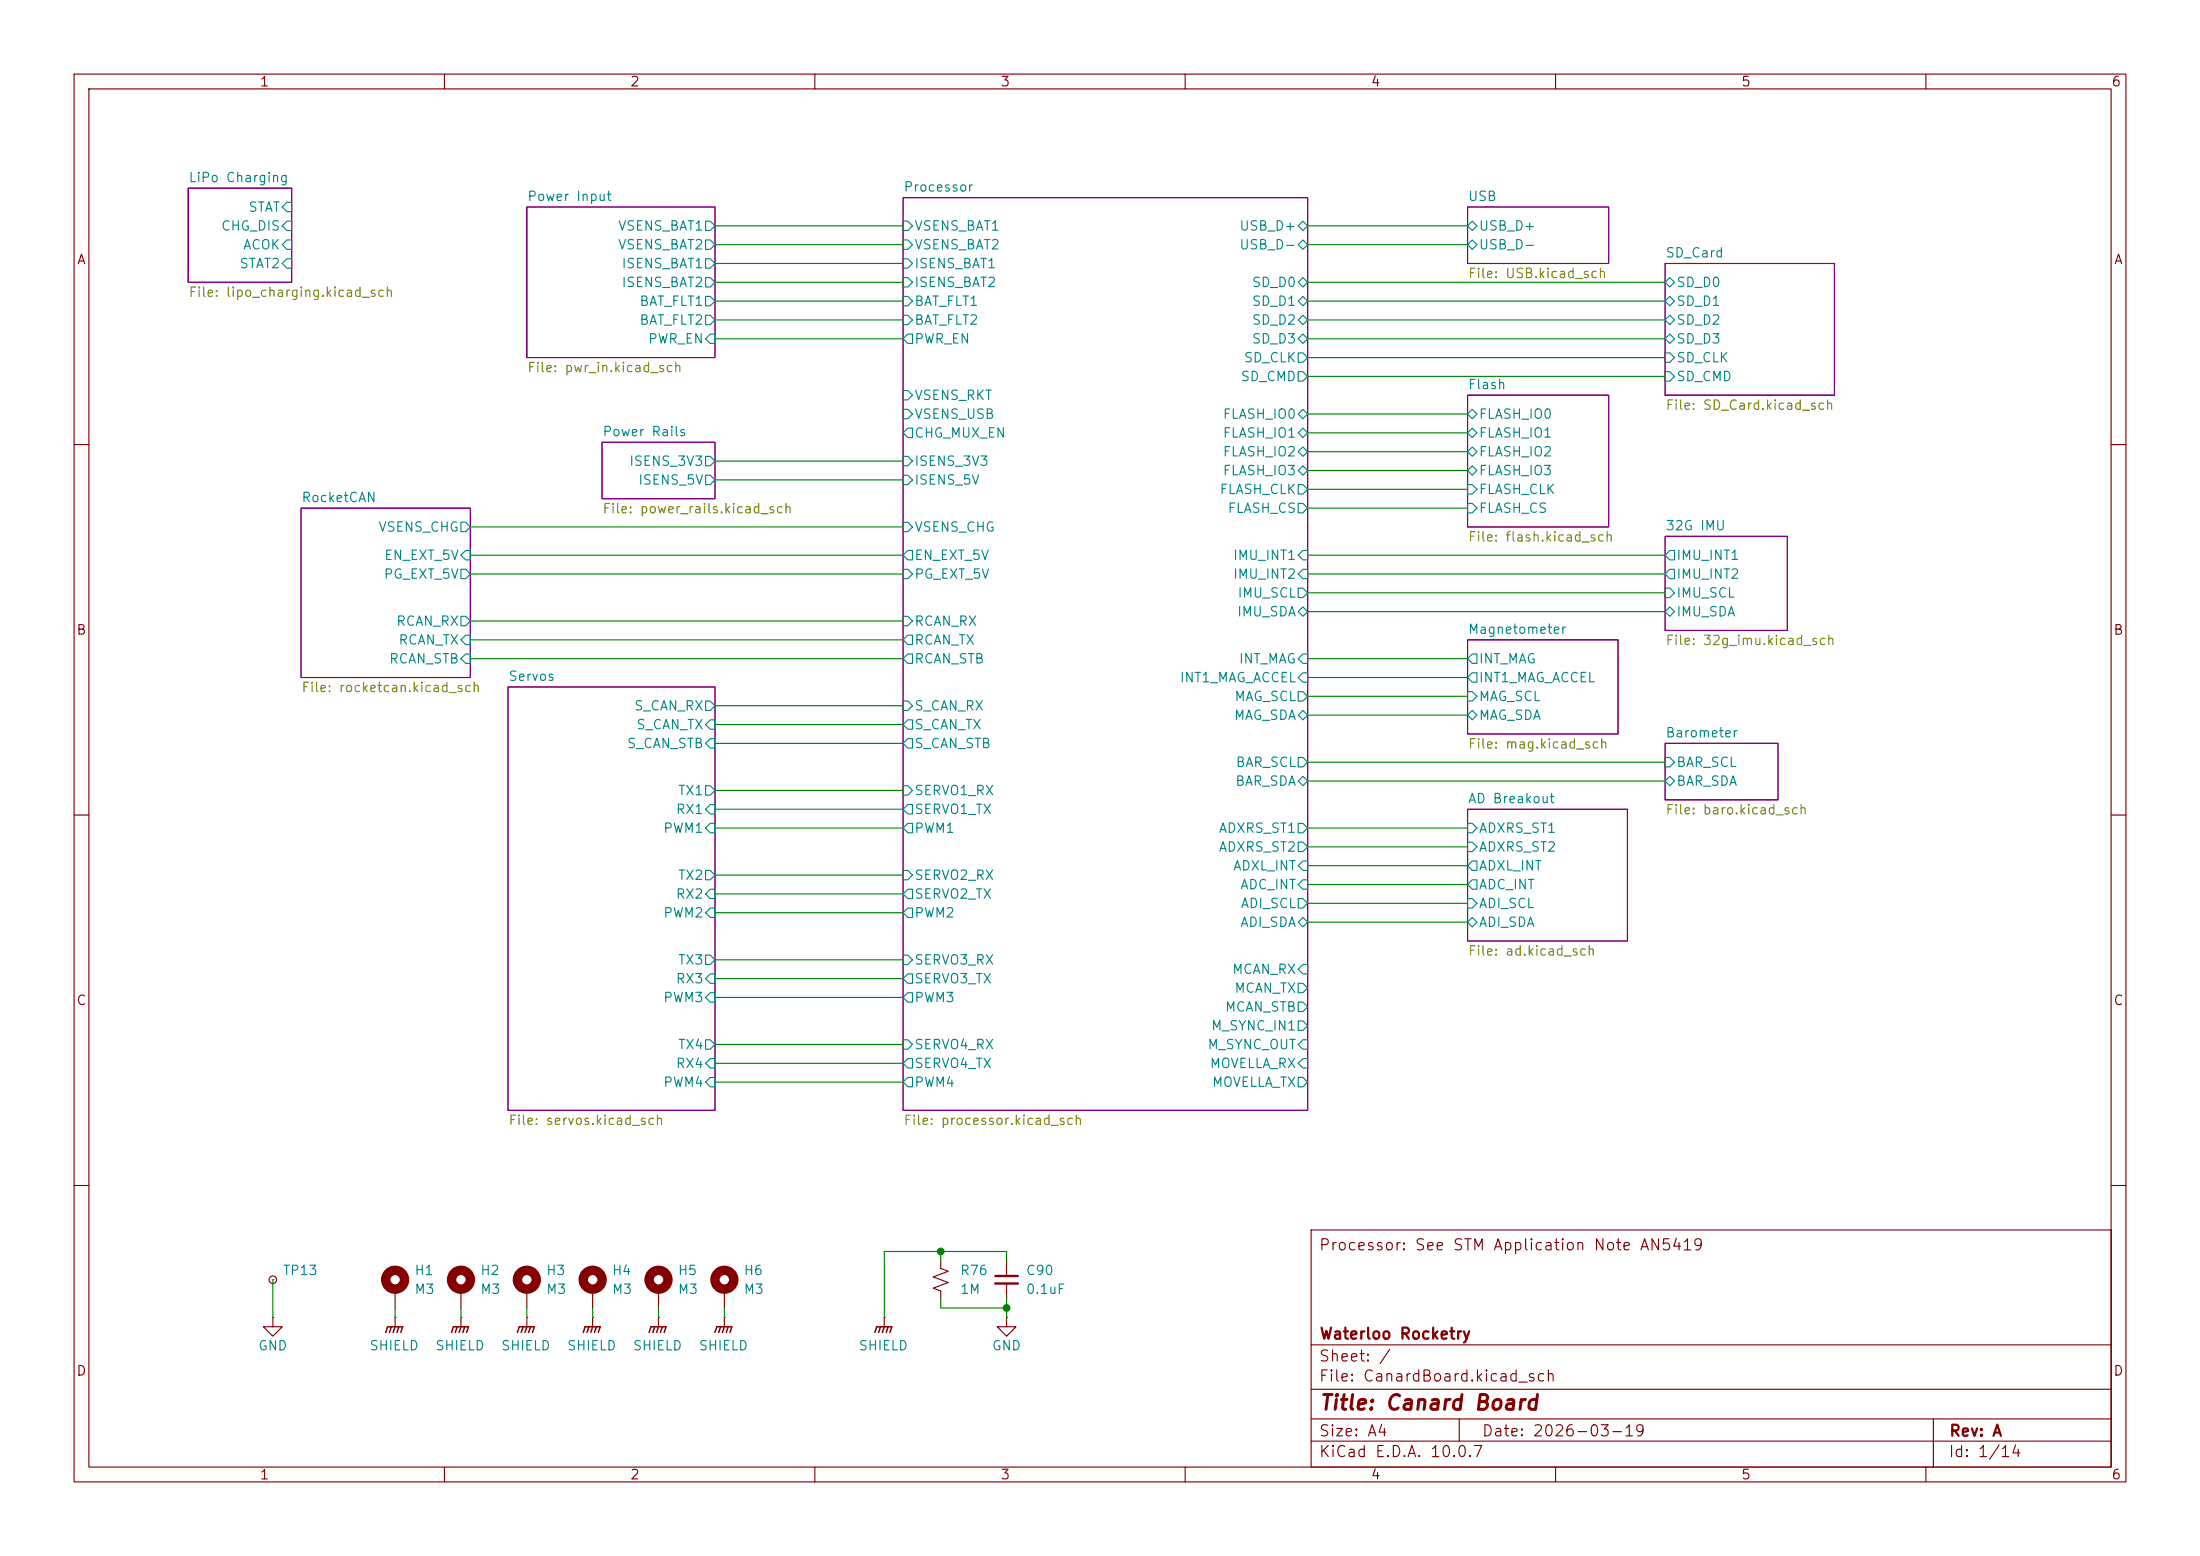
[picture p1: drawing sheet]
<svg xmlns="http://www.w3.org/2000/svg" width="297mm" height="210mm" viewBox="0 0 297 210" stroke-linecap="round" stroke-linejoin="round" font-family="sans-serif">
<g fill="none" stroke="#840000" stroke-width=".15">
<path d="M10 10h277v190h-277zM12 12h273v186h-273zM60 10v2M110 10v2M160 10v2M210 10v2M260 10v2M10 60h2M285 60h2M10 110h2M285 110h2M10 160h2"/>
<path d="M36.8 177.8v1.3h1.3l-1.3 1.2-1.2-1.2h1.2M36.8 177.8h.1M36.8 172.7h.1M53.3 177.8h.1M53.3 174v2.5M53.3 177.8v1.3M62.2 177.8h.1M62.2 174v2.5M62.2 177.8v1.3M71.1 177.8h.1M71.1 174v2.5M71.1 177.8v1.3"/>
<path d="M80 177.8h.1M80 174v2.5M80 177.8v1.3M88.9 177.8h.1M88.9 174v2.5M88.9 177.8v1.3M97.8 177.8h.1M97.8 174v2.5M97.8 177.8v1.3M119.4 177.8h.1M119.4 177.8v1.3M127 170.2v1l1 .4-2 .7 2 .8-2 .8 1 .3v1.1"/>
<path d="M135.9 177.8v1.3h1.3l-1.3 1.2-1.3-1.2h1.3M135.9 177.8h.1M135.9 170.2v2M135.9 173.2v2.1M177 166h108v32h-108zM285 160h2M60 198v2M110 198v2M160 198v2M177 194.5h108M177 191.5h108M177 187.5h108"/>
<path d="M177 181.5h108M197 191.5v3M210 198v2M260 198v2M261 191.5v6.5"/>
<circle cx="36.8" cy="172.7" r=".51"/>
</g>
<g fill="none" stroke="#840084" stroke-width=".15">
<path d="M25.4 25.4h14v12.7h-14zM71.1 27.9h25.4v20.4h-25.4zM121.9 26.7h54.6v123.2h-54.6zM198.1 27.9h19.1v7.7h-19.1zM224.8 35.6h22.8v17.7h-22.8zM81.3 59.7h15.2v7.6h-15.2zM198.1 53.3h19.1v17.8h-19.1zM40.6 68.6h22.9v22.8h-22.9zM224.8 72.4h16.5v12.7h-16.5zM68.6 92.7h27.9v57.2h-27.9zM198.1 86.4h20.3v12.7h-20.3zM198.1 109.2h21.6v17.8h-21.6z"/>
<path d="M224.8 100.3h15.2v7.7h-15.2z"/>
</g>
<g fill="none" stroke="#008484" stroke-width=".15">
<path d="M38.7 34.9h.7v1.3h-.7l-.6-.6zM38.7 32.4h.7v1.3h-.7l-.6-.7zM38.7 27.3h.7v1.3h-.7l-.6-.7zM38.7 29.8h.7v1.3h-.7l-.6-.6zM95.2 34.9h.7l.6 .7-.6 .6h-.7zM95.2 37.5h.7l.6 .6-.6 .6h-.7zM95.2 32.4h.7l.6 .6-.6 .7h-.7zM95.2 29.8h.7l.6 .7-.6 .6h-.7zM121.9 34.9h.7l.6 .7-.6 .6h-.7zM121.9 37.5h.7l.6 .6-.6 .6h-.7zM121.9 29.8h.7l.6 .7-.6 .6h-.7zM121.9 32.4h.7l.6 .6-.6 .7h-.7z"/>
<path d="M175.3 30.5l.6-.7 .6 .7-.6 .6zM175.3 33l.6-.6 .6 .6-.6 .7zM175.3 38.1l.6-.6 .6 .6-.6 .6zM198.1 30.5l.7-.7 .6 .7-.6 .6zM198.1 33l.7-.6 .6 .6-.6 .7zM224.8 38.1l.6-.6 .7 .6-.7 .6zM95.2 42.5h.7l.6 .7-.6 .6h-.7zM95.2 40h.7l.6 .6-.6 .7h-.7zM95.9 45.1h.6v1.3h-.6l-.7-.7zM121.9 40h.7l.6 .6-.6 .7h-.7zM121.9 42.5h.7l.6 .7-.6 .6h-.7zM121.9 45.7l.7-.6h.6v1.3h-.6z"/>
<path d="M121.9 52.7h.7l.6 .6-.6 .7h-.7zM121.9 55.2h.7l.6 .7-.6 .6h-.7zM122.6 57.8h.6v1.3h-.6l-.7-.7zM175.3 58.4l.6-.6 .6 .6-.6 .7zM175.3 55.9l.6-.7 .6 .7-.6 .6zM175.3 43.2l.6-.7 .6 .7-.6 .6zM175.3 40.6l.6-.6 .6 .6-.6 .7zM175.3 45.7l.6-.6 .6 .6-.6 .7zM175.3 50.2h.6l.6 .6-.6 .6h-.6zM175.3 47.6h.6l.6 .7-.6 .6h-.6zM198.1 55.9l.7-.7 .6 .7-.6 .6zM198.1 58.4l.7-.6 .6 .6-.6 .7z"/>
<path d="M224.8 47.6h.6l.7 .7-.7 .6h-.6zM224.8 45.7l.6-.6 .7 .6-.7 .7zM224.8 50.2h.6l.7 .6-.7 .6h-.6zM224.8 40.6l.6-.6 .7 .6-.7 .7zM225.4 42.5l.7 .7-.7 .6-.6-.6zM62.2 76.8h.7l.6 .7-.6 .6h-.7zM62.2 70.5h.7l.6 .6-.6 .7h-.7zM62.9 74.3h.6v1.3h-.6l-.7-.7zM95.2 64.1h.7l.6 .7-.6 .6h-.7zM95.2 61.6h.7l.6 .6-.6 .7h-.7zM121.9 64.1h.7l.6 .7-.6 .6h-.7zM121.9 61.6h.7l.6 .6-.6 .7h-.7z"/>
<path d="M121.9 70.5h.7l.6 .6-.6 .7h-.7zM121.9 76.8h.7l.6 .7-.6 .6h-.7zM122.6 74.3h.6v1.3h-.6l-.7-.7zM175.3 63.5l.6-.6 .6 .6-.6 .6zM175.3 61l.6-.7 .6 .7-.6 .6zM175.3 65.4h.6l.6 .6-.6 .7h-.6zM175.3 79.4h.6l.6 .6-.6 .6h-.6zM175.3 67.9h.6l.6 .7-.6 .6h-.6zM175.3 77.5l.6-.7h.6v1.3h-.6zM175.9 74.3h.6v1.3h-.6l-.6-.7zM198.1 65.4h.7l.6 .6-.6 .7h-.7zM198.1 63.5l.7-.6 .6 .6-.6 .6z"/>
<path d="M198.1 61l.7-.7 .6 .7-.6 .6zM198.1 67.9h.7l.6 .7-.6 .6h-.7zM224.8 79.4h.6l.7 .6-.7 .6h-.6zM225.4 74.3h.7v1.3h-.7l-.6-.7zM225.4 76.8h.7v1.3h-.7l-.6-.6zM62.2 83.2h.7l.6 .6-.6 .7h-.7zM62.9 88.3h.6v1.2h-.6l-.7-.6zM62.9 85.7h.6v1.3h-.6l-.7-.6zM95.2 94.6h.7l.6 .7-.6 .6h-.7zM95.9 97.2h.6v1.2h-.6l-.7-.6zM95.9 99.7h.6v1.3h-.6l-.7-.7zM121.9 83.2h.7l.6 .6-.6 .7h-.7z"/>
<path d="M121.9 94.6h.7l.6 .7-.6 .6h-.7zM122.6 85.7h.6v1.3h-.6l-.7-.6zM122.6 88.3h.6v1.2h-.6l-.7-.6zM122.6 99.7h.6v1.3h-.6l-.7-.7zM122.6 97.2h.6v1.2h-.6l-.7-.6zM175.3 82.6l.6-.7 .6 .7-.6 .6zM175.3 93.3h.6l.6 .7-.6 .6h-.6zM175.3 96.5l.6-.6 .6 .6-.6 .7zM175.9 88.3h.6v1.2h-.6l-.6-.6zM175.9 90.8h.6v1.3h-.6l-.6-.7zM198.1 93.3h.7l.6 .7-.6 .6h-.7zM198.1 96.5l.7-.6 .6 .6-.6 .7z"/>
<path d="M198.8 88.3h.6v1.2h-.6l-.7-.6zM198.8 90.8h.6v1.3h-.6l-.7-.7zM224.8 82.6l.6-.7 .7 .7-.7 .6zM95.2 117.5h.7l.6 .6-.6 .6h-.7zM95.2 106h.7l.6 .7-.6 .6h-.7zM95.9 108.6h.6v1.3h-.6l-.7-.7zM95.9 111.1h.6v1.3h-.6l-.7-.6zM121.9 117.5h.7l.6 .6-.6 .6h-.7zM121.9 106h.7l.6 .7-.6 .6h-.7zM122.6 111.1h.6v1.3h-.6l-.7-.6zM122.6 108.6h.6v1.3h-.6l-.7-.7zM175.3 113.7h.6l.6 .6-.6 .6h-.6z"/>
<path d="M175.3 111.1h.6l.6 .7-.6 .6h-.6zM175.3 116.8l.6-.6h.6v1.3h-.6zM175.3 105.4l.6-.6 .6 .6-.6 .6zM175.3 102.2h.6l.6 .7-.6 .6h-.6zM175.9 118.7h.6v1.3h-.6l-.6-.6zM198.1 116.8l.7-.6h.6v1.3h-.6zM198.1 113.7h.7l.6 .6-.6 .6h-.7zM198.1 111.1h.7l.6 .7-.6 .6h-.7zM198.8 118.7h.6v1.3h-.6l-.7-.6zM224.8 102.2h.6l.7 .7-.7 .6h-.6zM224.8 105.4l.6-.6 .7 .6-.7 .6zM95.2 128.9h.7l.6 .6-.6 .7h-.7z"/>
<path d="M95.9 131.4h.6v1.3h-.6l-.7-.6zM95.9 120h.6v1.3h-.6l-.7-.6zM95.9 134h.6v1.3h-.6l-.7-.7zM95.9 122.6h.6v1.2h-.6l-.7-.6zM121.9 128.9h.7l.6 .6-.6 .7h-.7zM122.6 134h.6v1.3h-.6l-.7-.7zM122.6 122.6h.6v1.2h-.6l-.7-.6zM122.6 120h.6v1.3h-.6l-.7-.6zM122.6 131.4h.6v1.3h-.6l-.7-.6zM175.3 124.5l.6-.7 .6 .7-.6 .6zM175.3 121.3h.6l.6 .6-.6 .7h-.6zM175.3 137.8h.6l.6 .6-.6 .7h-.6z"/>
<path d="M175.3 135.3h.6l.6 .6-.6 .6h-.6zM175.3 132.7h.6l.6 .7-.6 .6h-.6zM175.9 130.2h.6v1.2h-.6l-.6-.6zM198.1 124.5l.7-.7 .6 .7-.6 .6zM198.1 121.3h.7l.6 .6-.6 .7h-.7zM95.2 140.3h.7l.6 .7-.6 .6h-.7zM95.9 142.9h.6v1.2h-.6l-.7-.6zM95.9 145.4h.6v1.3h-.6l-.7-.6zM121.9 143.5l.7-.6h.6v1.2h-.6zM121.9 140.3h.7l.6 .7-.6 .6h-.7zM122.6 145.4h.6v1.3h-.6l-.7-.6zM175.3 141l.6-.7h.6v1.3h-.6z"/>
<path d="M175.3 145.4h.6l.6 .7-.6 .6h-.6zM175.9 142.9h.6v1.2h-.6l-.6-.6z"/>
</g>
<path d="M134.4 172.2h3" fill="none" stroke="#840000" stroke-width=".3"/>
<path d="M134.4 173.2h3" fill="none" stroke="#840000" stroke-width=".33"/>
<g fill="none" stroke="#840000" stroke-width=".2">
<path d="M52.1 179.8l.2-.7h2.1l-.3 .7M52.8 179.1l-.2 .7M53.3 179.1l-.2 .7M53.8 179.1l-.2 .7M61 179.8l.2-.7h2l-.2 .7M61.7 179.1l-.2 .7M62.2 179.1l-.2 .7M62.7 179.1l-.2 .7M69.8 179.8l.3-.7h2l-.2 .7M70.6 179.1l-.2 .7M71.1 179.1l-.2 .7M71.6 179.1l-.2 .7"/>
<path d="M78.7 179.8l.3-.7h2l-.2 .7M79.5 179.1l-.3 .7M80 179.1l-.2 .7M80.5 179.1l-.2 .7M87.6 179.8l.3-.7h2l-.2 .7M88.4 179.1l-.3 .7M88.9 179.1l-.3 .7M89.4 179.1l-.2 .7M96.5 179.8l.3-.7h2l-.2 .7M97.3 179.1l-.3 .7M97.8 179.1l-.3 .7M98.3 179.1l-.3 .7"/>
<path d="M118.1 179.8l.3-.7h2l-.3 .7M118.9 179.1l-.3 .7M119.4 179.1l-.3 .7M119.9 179.1l-.3 .7"/>
</g>
<g fill="none" stroke="#840000" stroke-width="1.3">
<circle cx="53.3" cy="172.7" r="1.27"/>
<circle cx="62.2" cy="172.7" r="1.27"/>
<circle cx="71.1" cy="172.7" r="1.27"/>
<circle cx="80" cy="172.7" r="1.27"/>
<circle cx="88.9" cy="172.7" r="1.27"/>
<circle cx="97.8" cy="172.7" r="1.27"/>
</g>
<g fill="none" stroke="#008400" stroke-width=".15">
<path d="M96.5 33h25.4M96.5 38.1h25.4M96.5 30.5h25.4M96.5 35.6h25.4M176.5 33h21.6M176.5 38.1h48.3M176.5 30.5h21.6M96.5 40.6h25.4M96.5 43.2h25.4M96.5 45.7h25.4M176.5 58.4h21.6M176.5 55.9h21.6"/>
<path d="M176.5 40.6h48.3M176.5 43.2h48.3M176.5 45.7h48.3M176.5 50.8h48.3M176.5 48.3h48.3M63.5 77.5h58.4M63.5 74.9h58.4M63.5 71.1h58.4M96.5 64.8h25.4M96.5 62.2h25.4M176.5 66h21.6M176.5 61h21.6"/>
<path d="M176.5 63.5h21.6M176.5 68.6h21.6M176.5 77.5h48.3M176.5 74.9h48.3M63.5 88.9h58.4M63.5 86.4h58.4M63.5 83.8h58.4M96.5 97.8h25.4M96.5 95.3h25.4M176.5 88.9h21.6M176.5 94h21.6M176.5 91.4h21.6"/>
<path d="M176.5 96.5h21.6M176.5 80h48.3M176.5 82.6h48.3M96.5 111.8h25.4M96.5 100.3h25.4M96.5 109.2h25.4M96.5 106.7h25.4M96.5 118.1h25.4M176.5 119.4h21.6M176.5 114.3h21.6M176.5 111.8h21.6M176.5 116.8h21.6"/>
<path d="M176.5 105.4h48.3M176.5 102.9h48.3M96.5 129.5h25.4M96.5 120.7h25.4M96.5 134.6h25.4M96.5 132.1h25.4M96.5 123.2h25.4M176.5 124.5h21.6M176.5 121.9h21.6M96.5 143.5h25.4M96.5 146.1h25.4M96.5 141h25.4"/>
<path d="M36.8 172.7v5.1M53.3 176.5v1.3M62.2 176.5v1.3M71.1 176.5v1.3M80 176.5v1.3M88.9 176.5v1.3M97.8 176.5v1.3M127 168.9v1.3M127 175.3v1.2h8.9M135.9 170.2v-1.3h-16.5v8.9M135.9 175.3v2.5"/>
</g>
<g fill="#008400" stroke="#008400" stroke-width=".14">
<circle cx="127" cy="168.9" r=".46"/>
<circle cx="135.9" cy="176.5" r=".46"/>
</g>
<text font-size="2" fill="#840000" x="178" y="190.8">Title: Canard Board</text>
<g font-size="1.5" fill="#840000">
<text x="178" y="169.1">Processor: See STM Application Note AN5419</text>
<text x="178" y="184.1">Sheet: /</text>
<text x="178" y="181.1">Waterloo Rocketry</text>
<text x="178" y="186.8">File: CanardBoard.kicad_sch</text>
<text x="178" y="197">KiCad E.D.A. 10.0.7</text>
<text x="178" y="194.2">Size: A4</text>
<text x="200" y="194.2">Date: 2026-03-19</text>
<text x="263" y="197">Id: 1/14</text>
<text x="263" y="194.2">Rev: A</text>
</g>
<g font-size="1.3" fill="#840000">
<text x="35" y="12">1</text>
<text x="85" y="12">2</text>
<text x="135" y="12">3</text>
<text x="185" y="12">4</text>
<text x="235" y="12">5</text>
<text x="285" y="12">6</text>
<text x="10.3" y="36">A</text>
<text x="285.3" y="36">A</text>
<text x="10.2" y="86">B</text>
<text x="285.2" y="86">B</text>
<text x="10.2" y="136">C</text>
<text x="285.2" y="136">C</text>
<text x="10.2" y="186">D</text>
<text x="285.2" y="186">D</text>
<text x="35" y="200">1</text>
<text x="85" y="200">2</text>
<text x="135" y="200">3</text>
<text x="185" y="200">4</text>
<text x="235" y="200">5</text>
<text x="285" y="200">6</text>
</g>
<g font-size="1.3" fill="#008484">
<text x="25.4" y="24.9">LiPo Charging</text>
<text x="33.4" y="28.9">STAT</text>
<text x="71.1" y="27.4">Power Input</text>
<text x="121.9" y="26.2">Processor</text>
<text x="198.1" y="27.4">USB</text>
<text x="29.8" y="31.4">CHG_DIS</text>
<text x="32.7" y="34">ACOK</text>
<text x="83.3" y="34">VSENS_BAT2</text>
<text x="83.3" y="31.4">VSENS_BAT1</text>
<text x="123.4" y="31.4">VSENS_BAT1</text>
<text x="123.4" y="34">VSENS_BAT2</text>
<text x="167.2" y="31.4">USB_D+</text>
<text x="167.2" y="34">USB_D-</text>
<text x="199.6" y="31.4">USB_D+</text>
<text x="199.6" y="34">USB_D-</text>
<text x="224.8" y="35.1">SD_Card</text>
<text x="32.2" y="36.5">STAT2</text>
<text x="83.8" y="36.5">ISENS_BAT1</text>
<text x="83.8" y="39.1">ISENS_BAT2</text>
<text x="86.2" y="41.6">BAT_FLT1</text>
<text x="123.4" y="41.6">BAT_FLT1</text>
<text x="123.4" y="36.5">ISENS_BAT1</text>
<text x="123.4" y="39.1">ISENS_BAT2</text>
<text x="168.9" y="39.1">SD_D0</text>
<text x="168.9" y="41.6">SD_D1</text>
<text x="226.2" y="39.1">SD_D0</text>
<text x="226.2" y="41.6">SD_D1</text>
<text x="86.2" y="44.1">BAT_FLT2</text>
<text x="87.4" y="46.7">PWR_EN</text>
<text x="123.4" y="44.1">BAT_FLT2</text>
<text x="123.4" y="46.7">PWR_EN</text>
<text x="168.9" y="44.1">SD_D2</text>
<text x="168.9" y="46.7">SD_D3</text>
<text x="226.2" y="44.1">SD_D2</text>
<text x="226.2" y="46.7">SD_D3</text>
<text x="167.4" y="51.8">SD_CMD</text>
<text x="167.8" y="49.2">SD_CLK</text>
<text x="198.1" y="52.8">Flash</text>
<text x="226.2" y="49.2">SD_CLK</text>
<text x="226.2" y="51.8">SD_CMD</text>
<text x="81.3" y="59.2">Power Rails</text>
<text x="123.4" y="54.3">VSENS_RKT</text>
<text x="123.4" y="56.8">VSENS_USB</text>
<text x="123.4" y="59.4">CHG_MUX_EN</text>
<text x="165" y="59.4">FLASH_IO1</text>
<text x="165" y="56.8">FLASH_IO0</text>
<text x="199.6" y="56.8">FLASH_IO0</text>
<text x="199.6" y="59.4">FLASH_IO1</text>
<text x="84.9" y="63.2">ISENS_3V3</text>
<text x="86.1" y="65.7">ISENS_5V</text>
<text x="123.4" y="65.7">ISENS_5V</text>
<text x="123.4" y="63.2">ISENS_3V3</text>
<text x="165" y="64.5">FLASH_IO3</text>
<text x="165" y="61.9">FLASH_IO2</text>
<text x="199.6" y="64.5">FLASH_IO3</text>
<text x="199.6" y="61.9">FLASH_IO2</text>
<text x="40.6" y="68.1">RocketCAN</text>
<text x="164.6" y="67">FLASH_CLK</text>
<text x="165.6" y="69.5">FLASH_CS</text>
<text x="199.6" y="67">FLASH_CLK</text>
<text x="199.6" y="69.5">FLASH_CS</text>
<text x="224.8" y="71.9">32G IMU</text>
<text x="51" y="72.1">VSENS_CHG</text>
<text x="51.8" y="75.9">EN_EXT_5V</text>
<text x="123.4" y="75.9">EN_EXT_5V</text>
<text x="123.4" y="72.1">VSENS_CHG</text>
<text x="166.4" y="75.9">IMU_INT1</text>
<text x="226.2" y="75.9">IMU_INT1</text>
<text x="51.7" y="78.4">PG_EXT_5V</text>
<text x="123.4" y="78.4">PG_EXT_5V</text>
<text x="166.4" y="78.4">IMU_INT2</text>
<text x="166.9" y="83.5">IMU_SDA</text>
<text x="167" y="81">IMU_SCL</text>
<text x="226.2" y="81">IMU_SCL</text>
<text x="226.2" y="83.5">IMU_SDA</text>
<text x="226.2" y="78.4">IMU_INT2</text>
<text x="52.4" y="89.9">RCAN_STB</text>
<text x="53.4" y="84.8">RCAN_RX</text>
<text x="53.7" y="87.3">RCAN_TX</text>
<text x="123.4" y="84.8">RCAN_RX</text>
<text x="123.4" y="87.3">RCAN_TX</text>
<text x="123.4" y="89.9">RCAN_STB</text>
<text x="167.2" y="89.9">INT_MAG</text>
<text x="198.1" y="85.9">Magnetometer</text>
<text x="199.6" y="89.9">INT_MAG</text>
<text x="68.6" y="92.2">Servos</text>
<text x="159.2" y="92.4">INT1_MAG_ACCEL</text>
<text x="166.6" y="94.9">MAG_SCL</text>
<text x="199.6" y="92.4">INT1_MAG_ACCEL</text>
<text x="199.6" y="94.9">MAG_SCL</text>
<text x="84.6" y="101.3">S_CAN_STB</text>
<text x="85.5" y="96.2">S_CAN_RX</text>
<text x="85.8" y="98.8">S_CAN_TX</text>
<text x="123.4" y="96.2">S_CAN_RX</text>
<text x="123.4" y="101.3">S_CAN_STB</text>
<text x="123.4" y="98.8">S_CAN_TX</text>
<text x="166.5" y="97.5">MAG_SDA</text>
<text x="199.6" y="97.5">MAG_SDA</text>
<text x="224.8" y="99.8">Barometer</text>
<text x="91.4" y="107.6">TX1</text>
<text x="123.4" y="107.6">SERVO1_RX</text>
<text x="166.7" y="106.4">BAR_SDA</text>
<text x="166.7" y="103.8">BAR_SCL</text>
<text x="226.2" y="103.8">BAR_SCL</text>
<text x="226.2" y="106.4">BAR_SDA</text>
<text x="89.4" y="112.7">PWM1</text>
<text x="91.1" y="110.2">RX1</text>
<text x="123.4" y="112.7">PWM1</text>
<text x="123.4" y="110.2">SERVO1_TX</text>
<text x="164.4" y="112.7">ADXRS_ST1</text>
<text x="198.1" y="108.7">AD Breakout</text>
<text x="199.6" y="112.7">ADXRS_ST1</text>
<text x="91.4" y="119.1">TX2</text>
<text x="123.4" y="119.1">SERVO2_RX</text>
<text x="164.4" y="115.3">ADXRS_ST2</text>
<text x="166.4" y="117.8">ADXL_INT</text>
<text x="199.6" y="117.8">ADXL_INT</text>
<text x="199.6" y="115.3">ADXRS_ST2</text>
<text x="89.4" y="124.2">PWM2</text>
<text x="91.1" y="121.6">RX2</text>
<text x="123.4" y="124.2">PWM2</text>
<text x="123.4" y="121.6">SERVO2_TX</text>
<text x="167.3" y="125.4">ADI_SDA</text>
<text x="167.3" y="120.3">ADC_INT</text>
<text x="167.4" y="122.9">ADI_SCL</text>
<text x="199.6" y="125.4">ADI_SDA</text>
<text x="199.6" y="120.3">ADC_INT</text>
<text x="199.6" y="122.9">ADI_SCL</text>
<text x="91.4" y="130.5">TX3</text>
<text x="123.4" y="130.5">SERVO3_RX</text>
<text x="166.3" y="131.8">MCAN_RX</text>
<text x="89.4" y="135.6">PWM3</text>
<text x="91.1" y="133">RX3</text>
<text x="123.4" y="135.6">PWM3</text>
<text x="123.4" y="133">SERVO3_TX</text>
<text x="165.3" y="136.9">MCAN_STB</text>
<text x="166.6" y="134.3">MCAN_TX</text>
<text x="91.4" y="141.9">TX4</text>
<text x="123.4" y="141.9">SERVO4_RX</text>
<text x="162.9" y="141.9">M_SYNC_OUT</text>
<text x="163.4" y="139.4">M_SYNC_IN1</text>
<text x="89.4" y="147">PWM4</text>
<text x="91.1" y="144.5">RX4</text>
<text x="123.4" y="147">PWM4</text>
<text x="123.4" y="144.5">SERVO4_TX</text>
<text x="163.2" y="144.5">MOVELLA_RX</text>
<text x="163.5" y="147">MOVELLA_TX</text>
<text x="38.1" y="172.4">TP13</text>
<text x="55.9" y="172.4">H1</text>
<text x="64.8" y="172.4">H2</text>
<text x="73.6" y="172.4">H3</text>
<text x="82.5" y="172.4">H4</text>
<text x="91.4" y="172.4">H5</text>
<text x="100.3" y="172.4">H6</text>
<text x="129.5" y="172.4">R76</text>
<text x="138.4" y="172.4">C90</text>
<text x="55.9" y="175">M3</text>
<text x="64.8" y="175">M3</text>
<text x="73.6" y="175">M3</text>
<text x="82.5" y="175">M3</text>
<text x="91.4" y="175">M3</text>
<text x="100.3" y="175">M3</text>
<text x="129.5" y="175">1M</text>
<text x="138.4" y="175">0.1uF</text>
<text x="34.8" y="182.6">GND</text>
<text x="49.8" y="182.6">SHIELD</text>
<text x="58.7" y="182.6">SHIELD</text>
<text x="67.6" y="182.6">SHIELD</text>
<text x="76.5" y="182.6">SHIELD</text>
<text x="85.4" y="182.6">SHIELD</text>
<text x="94.2" y="182.6">SHIELD</text>
<text x="115.8" y="182.6">SHIELD</text>
<text x="133.8" y="182.6">GND</text>
</g>
<g font-size="1.3" fill="#848400">
<text x="25.4" y="40.4">File: lipo_charging.kicad_sch</text>
<text x="198.1" y="37.9">File: USB.kicad_sch</text>
<text x="71.1" y="50.6">File: pwr_in.kicad_sch</text>
<text x="224.8" y="55.6">File: SD_Card.kicad_sch</text>
<text x="81.3" y="69.6">File: power_rails.kicad_sch</text>
<text x="198.1" y="73.4">File: flash.kicad_sch</text>
<text x="224.8" y="87.4">File: 32g_imu.kicad_sch</text>
<text x="40.6" y="93.7">File: rocketcan.kicad_sch</text>
<text x="198.1" y="101.4">File: mag.kicad_sch</text>
<text x="224.8" y="110.2">File: baro.kicad_sch</text>
<text x="198.1" y="129.3">File: ad.kicad_sch</text>
<text x="68.6" y="152.2">File: servos.kicad_sch</text>
<text x="121.9" y="152.2">File: processor.kicad_sch</text>
</g>
</svg>
